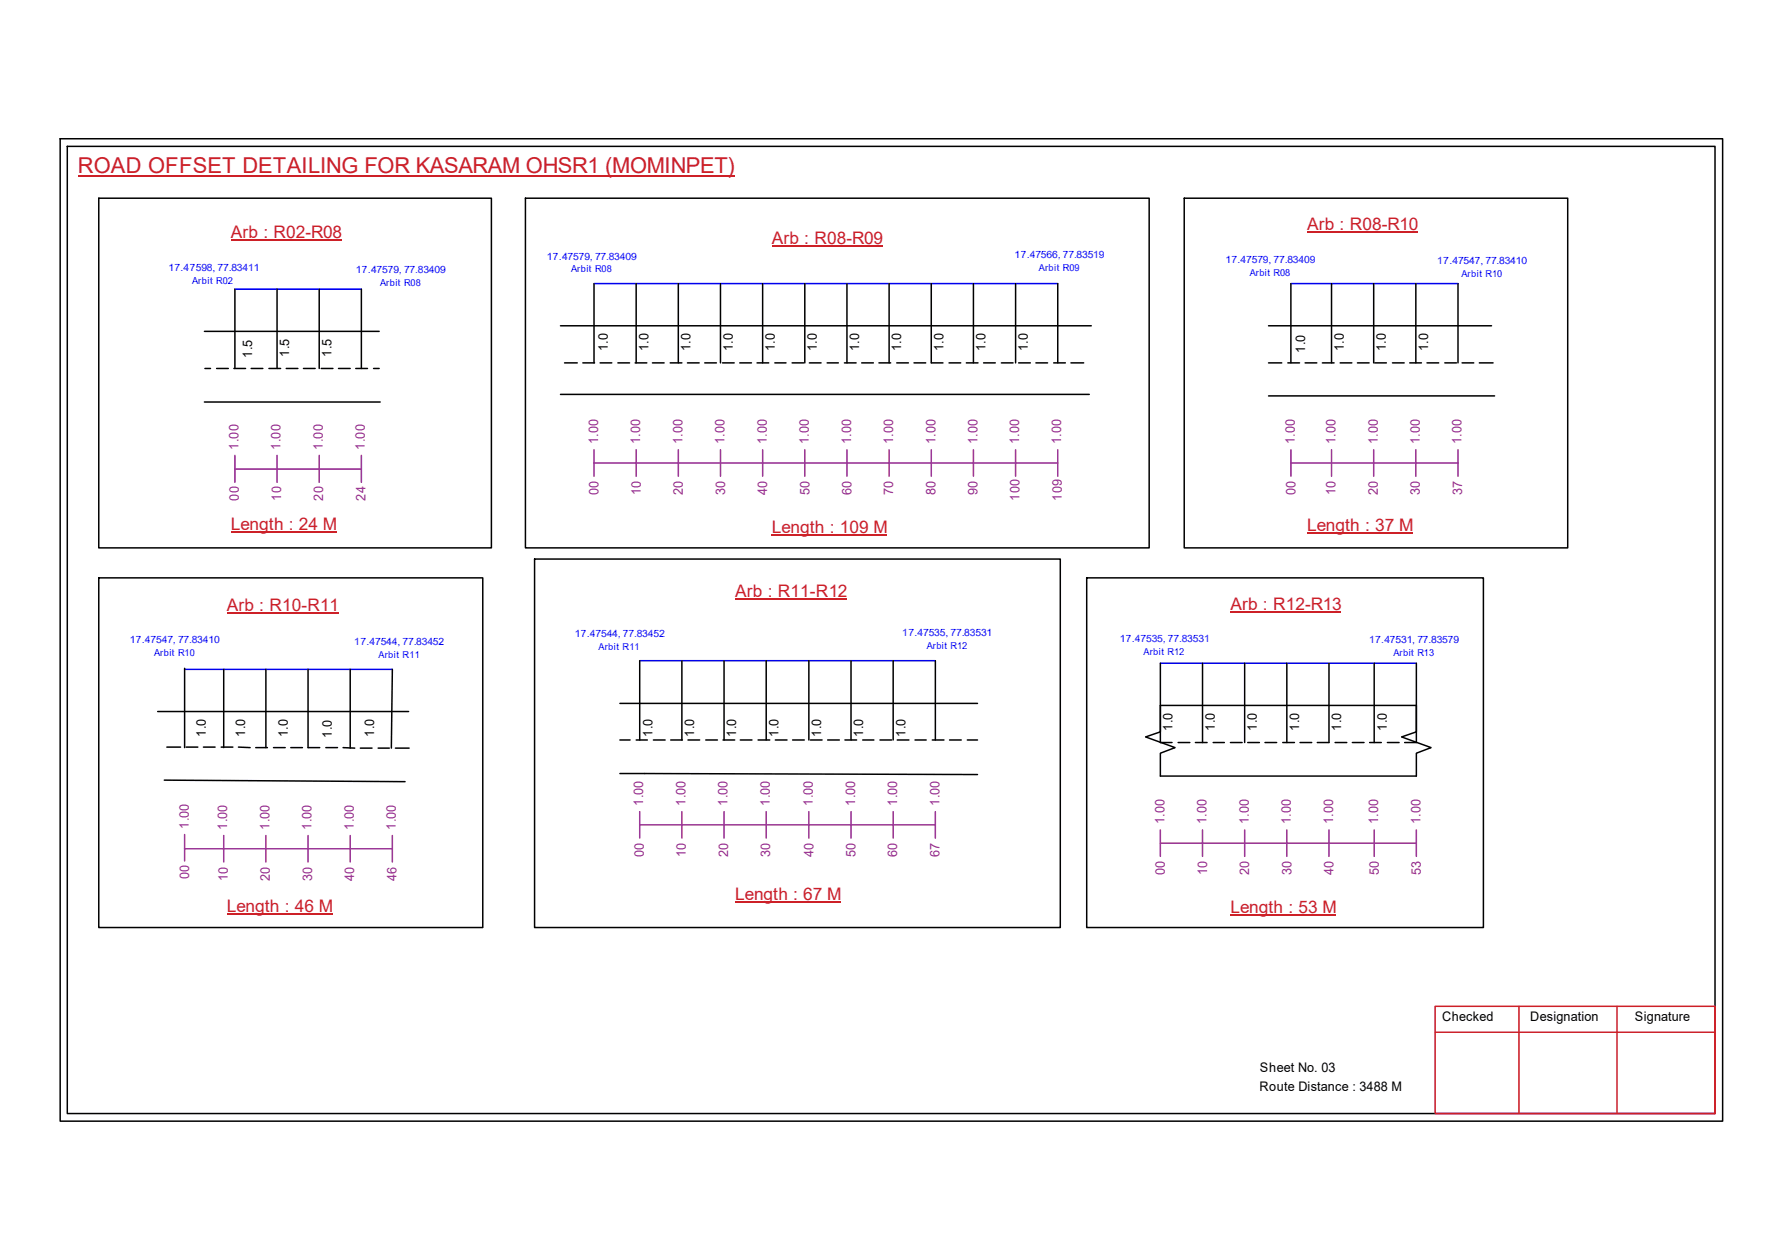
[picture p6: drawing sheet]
<svg xmlns="http://www.w3.org/2000/svg" width="297mm" height="210mm" viewBox="0 0 297 210" stroke-linecap="round" stroke-linejoin="round" font-family="sans-serif">
<g fill="none" stroke="#000" stroke-width=".25">
<path d="M10 23.1h277.1v163.7h-277.1zM11.2 24.4h274.7v161.1h-274.7zM16.5 33h65.4v58.3h-65.4zM87.6 33h104v58.3h-104zM197.4 33h63.9v58.3h-63.9zM34.1 55.2h29.1M39.2 48.2v13.2M46.2 48.2v13.2M53.2 48.2v13.2M60.2 48.2v13.2M93.4 54.3h88.5M99 47.2v13.3"/>
<path d="M106 47.2v13.3M113.1 47.2v13.3M120.1 47.2v13.3M127.1 47.2v13.3M134.2 47.2v13.3M141.2 47.2v13.3M148.2 47.2v13.3M155.2 47.2v13.3h2M162.3 47.2v13.3M169.3 47.2v13.3M176.3 47.2v13.3M211.5 54.3h37.1"/>
<path d="M215.2 47.2v13.3M222 47.2v13.3M229 47.2v13.3M236 47.2v13.3M243 47.2v13.3M34.1 67h29.3M34.2 61.4h.9M36.1 61.4h2M39 61.4h1.9M41.9 61.4h1.9M44.8 61.4h2M47.7 61.4h2"/>
<path d="M50.6 61.4h1.9M53.5 61.4h2M56.4 61.4h2M59.3 61.4h2M62.3 61.4h.9M93.4 65.7h88.2M94.1 60.5h2.1M97.2 60.5h1.9M100 60.5h2M103 60.5h1.9M105.9 60.5h1.9M108.8 60.5h1.9"/>
<path d="M111.7 60.5h2M114.6 60.5h1.9M117.5 60.5h1.9M120.4 60.5h2M123.3 60.5h2M126.2 60.5h1.9M129.2 60.5h1.8M132 60.5h2M134.9 60.5h2M137.9 60.5h1.8M140.8 60.5h1.9M143.6 60.5h2"/>
<path d="M146.5 60.5h2M149.5 60.5h1.9M152.4 60.5h1.9M158.2 60.5h1.9M161.1 60.5h1.9M164 60.5h1.9M166.9 60.5h2M169.8 60.5h1.9M172.7 60.5h1.9M175.6 60.5h2M178.5 60.5h2.1M211.5 60.5h2.2"/>
<path d="M211.5 66h37.6M214.7 60.5h1.9M217.5 60.5h2M220.4 60.5h2M223.4 60.5h1.9M226.3 60.5h1.9M229.1 60.5h2M232.1 60.5h2M235 60.5h1.9M237.9 60.5h1.9M240.8 60.5h2M243.7 60.5h2"/>
<path d="M246.6 60.5h2.3M16.5 96.3h64v58.2h-64zM89.1 93.1h87.6v61.4h-87.6zM181.1 96.3h66.2v58.2h-66.2zM26.3 118.5h41.8M30.8 111.3v13.2M37.3 111.5v13M44.3 111.5v13M51.3 111.5v13h2M58.4 111.5v13.1M65.4 111.5l-.2 13.1M103.3 117.2h59.6"/>
<path d="M106.6 110.1v13.2M113.7 110.1v13.2M120.7 110.1v13.2M127.7 110.1v13.2M134.8 110.1v13.2M141.9 110.1v13.2M148.9 110.1v13.2M155.9 110.1v13.2M193.4 117.5h42.7v4.4l-2.5 .9 4.9 1.7-2.4 1v3.8h-42.7v-3.8l2.5-1-4.9-1.7 2.4-.9zM193.4 110.5v13.2h2M200.4 110.5v13.2M207.5 110.5v13.2"/>
<path d="M214.5 110.5v13.2M221.5 110.5v13.2h-1.9M229.1 110.5v13.2M236.1 110.5v13.2h-2M27.4 130l40.1 .2M27.8 124.5h2.3M31 124.5h2M33.9 124.5h2M36.9 124.5h1.9M39.7 124.5h2M42.6 124.5h2M45.6 124.5h1.9"/>
<path d="M48.5 124.5h1.9M54.3 124.5h2M57.2 124.5l1.9 .1M60.1 124.6h1.9M63 124.6h1.9M65.9 124.6h2.3M103.3 128.9l59.6 .1M103.3 123.3h1.7M106 123.3h1.9M108.9 123.3h2M111.8 123.3h1.9M114.7 123.3h1.9"/>
<path d="M117.6 123.3h2M120.5 123.3h2M123.4 123.3h1.9M126.4 123.3h1.9M129.2 123.3h2M132.1 123.3h2M135.1 123.3h1.9M138 123.3h1.9M140.8 123.3h2M143.8 123.3h1.9M146.7 123.3h1.9M149.6 123.3h1.9"/>
<path d="M152.5 123.3h1.9M155.4 123.3h1.9M158.3 123.3h1.9M161.2 123.3h1.7M196.4 123.7h1.9M199.3 123.7h1.9M202.2 123.7h1.9M205.1 123.7h1.9M208 123.7h1.9M210.9 123.7h1.9M213.8 123.7h2M216.7 123.7h1.9"/>
<path d="M222.5 123.7h2M225.4 123.7h2M228.3 123.7h1.9M231.3 123.7h1.9"/>
</g>
<path d="M239.2 167.6h46.7v17.9h-46.7zM239.2 172h46.7M253.2 167.6v17.9M269.5 167.6v17.9" fill="none" stroke="#cc1f26" stroke-width=".25"/>
<path d="M13 29.3h109.5" fill="none" stroke="#cd2027" stroke-width=".25"/>
<path d="M39.2 48.2h21M99 47.2h77.3M215.2 47.2h27.8M30.8 111.5h34.6M106.6 110.1h49.3M193.4 110.5h42.7" fill="none" stroke="#00f" stroke-width=".25"/>
<g fill="none" stroke="#93278f" stroke-width=".25">
<path d="M39.2 78.1h21M39.2 75.9v4.4M46.2 75.9v4.4M53.2 75.9v4.4M60.2 75.9v4.4M99 77.1h77.3M99 74.9v4.4M106 74.9v4.4M113.1 74.9v4.4M120.1 74.9v4.4M127.1 74.9v4.4M134.2 74.9v4.4"/>
<path d="M141.2 74.9v4.4M148.2 74.9v4.4M155.2 74.9v4.4M162.3 74.9v4.4M169.3 74.9v4.4M176.3 74.9v4.4M215.2 77.1h27.8M215.2 74.9v4.4M222 74.9v4.4M229 74.9v4.4M236 74.9v4.4M243 74.9v4.4"/>
<path d="M30.8 139v4.4M37.3 139.2v4.4M44.3 139.2v4.4M51.3 139.2v4.4M58.4 139.2v4.4M65.4 139.2v4.4M106.6 137.4h49.3M106.6 135.2v4.4M113.7 135.2v4.4M120.7 135.2v4.4M127.7 135.2v4.4M134.8 135.2v4.4"/>
<path d="M141.9 135.2v4.4M148.9 135.2v4.4M155.9 135.2v4.4M193.4 138.3v4.4M200.4 138.3v4.4M207.5 138.3v4.4M214.5 138.3v4.4M221.5 138.3v4.4M229.1 138.3v4.4M236.1 138.3v4.4M30.8 141.4h34.6M193.4 140.5h42.7"/>
</g>
<path d="M217.9 38.6h18.4M38.5 40h18.4M128.6 41.1h18.5M38.5 88.6h17.6M122.6 99.8h18.6M128.6 89.1h19.3M217.9 88.7h17.6M37.8 102.2h18.6M205.1 102h18.5M37.8 152.3h17.6M122.6 150.2h17.6M205.1 152.4h17.6" fill="none" stroke="#cd2027" stroke-width=".17"/>
<text font-size="3.6" fill="#cd2027" x="13" y="28.9">ROAD OFFSET DETAILING FOR KASARAM OHSR1 (MOMINPET)</text>
<g font-size="2.9" fill="#cd2027">
<text x="38.5" y="39.7">Arb : R02-R08</text>
<text x="128.6" y="40.7">Arb : R08-R09</text>
<text x="217.9" y="38.3">Arb : R08-R10</text>
<text x="38.5" y="88.3">Length : 24 M</text>
<text x="128.6" y="88.7">Length : 109 M</text>
<text x="217.9" y="88.4">Length : 37 M</text>
<text x="37.8" y="101.9">Arb : R10-R11</text>
<text x="122.6" y="99.5">Arb : R11-R12</text>
<text x="205.1" y="101.7">Arb : R12-R13</text>
<text x="122.6" y="149.9">Length : 67 M</text>
<text x="37.8" y="152">Length : 46 M</text>
<text x="205.1" y="152.1">Length : 53 M</text>
</g>
<g font-size="2.2">
<text x="42" y="59.6" transform="rotate(-90 42 59.6)">1.5</text>
<text x="48.2" y="59.4" transform="rotate(-90 48.2 59.4)">1.5</text>
<text x="55.2" y="59.4" transform="rotate(-90 55.2 59.4)">1.5</text>
<text x="101.3" y="58.5" transform="rotate(-90 101.3 58.5)">1.0</text>
<text x="108.1" y="58.5" transform="rotate(-90 108.1 58.5)">1.0</text>
<text x="115.1" y="58.5" transform="rotate(-90 115.1 58.5)">1.0</text>
<text x="122.1" y="58.5" transform="rotate(-90 122.1 58.5)">1.0</text>
<text x="129.2" y="58.5" transform="rotate(-90 129.2 58.5)">1.0</text>
<text x="136.2" y="58.5" transform="rotate(-90 136.2 58.5)">1.0</text>
<text x="143.2" y="58.5" transform="rotate(-90 143.2 58.5)">1.0</text>
<text x="150.2" y="58.5" transform="rotate(-90 150.2 58.5)">1.0</text>
<text x="157.3" y="58.5" transform="rotate(-90 157.3 58.5)">1.0</text>
<text x="164.3" y="58.5" transform="rotate(-90 164.3 58.5)">1.0</text>
<text x="171.3" y="58.5" transform="rotate(-90 171.3 58.5)">1.0</text>
<text x="217.5" y="58.8" transform="rotate(-90 217.5 58.8)">1.0</text>
<text x="224" y="58.5" transform="rotate(-90 224 58.5)">1.0</text>
<text x="231" y="58.5" transform="rotate(-90 231 58.5)">1.0</text>
<text x="238" y="58.5" transform="rotate(-90 238 58.5)">1.0</text>
<text x="34.3" y="122.8" transform="rotate(-90 34.3 122.8)">1.0</text>
<text x="40.8" y="122.8" transform="rotate(-90 40.8 122.8)">1.0</text>
<text x="48" y="122.9" transform="rotate(-90 48 122.9)">1.0</text>
<text x="55.3" y="122.9" transform="rotate(-90 55.3 122.9)">1.0</text>
<text x="62.4" y="122.8" transform="rotate(-90 62.4 122.8)">1.0</text>
<text x="108.8" y="122.8" transform="rotate(-90 108.8 122.8)">1.0</text>
<text x="115.7" y="122.8" transform="rotate(-90 115.7 122.8)">1.0</text>
<text x="122.7" y="122.8" transform="rotate(-90 122.7 122.8)">1.0</text>
<text x="129.7" y="122.8" transform="rotate(-90 129.7 122.8)">1.0</text>
<text x="136.9" y="122.8" transform="rotate(-90 136.9 122.8)">1.0</text>
<text x="143.9" y="122.8" transform="rotate(-90 143.9 122.8)">1.0</text>
<text x="150.9" y="122.8" transform="rotate(-90 150.9 122.8)">1.0</text>
<text x="195.4" y="121.8" transform="rotate(-90 195.4 121.8)">1.0</text>
<text x="202.5" y="121.8" transform="rotate(-90 202.5 121.8)">1.0</text>
<text x="209.5" y="121.8" transform="rotate(-90 209.5 121.8)">1.0</text>
<text x="216.5" y="121.8" transform="rotate(-90 216.5 121.8)">1.0</text>
<text x="223.6" y="121.8" transform="rotate(-90 223.6 121.8)">1.0</text>
<text x="231.2" y="121.8" transform="rotate(-90 231.2 121.8)">1.0</text>
<text x="240.4" y="170.1">Checked</text>
<text x="255.1" y="170.1">Designation</text>
<text x="272.5" y="170.1">Signature</text>
<text x="210" y="178.6">Sheet No. 03</text>
<text x="209.9" y="181.7">Route Distance : 3488 M</text>
</g>
<g font-size="2.2" fill="#93278f">
<text x="39.7" y="74.9" transform="rotate(-90 39.7 74.9)">1.00</text>
<text x="46.8" y="74.9" transform="rotate(-90 46.8 74.9)">1.00</text>
<text x="53.8" y="74.9" transform="rotate(-90 53.8 74.9)">1.00</text>
<text x="60.8" y="74.9" transform="rotate(-90 60.8 74.9)">1.00</text>
<text x="99.7" y="74" transform="rotate(-90 99.7 74)">1.00</text>
<text x="106.7" y="74" transform="rotate(-90 106.7 74)">1.00</text>
<text x="113.7" y="74" transform="rotate(-90 113.7 74)">1.00</text>
<text x="120.8" y="74" transform="rotate(-90 120.8 74)">1.00</text>
<text x="127.8" y="74" transform="rotate(-90 127.8 74)">1.00</text>
<text x="134.8" y="74" transform="rotate(-90 134.8 74)">1.00</text>
<text x="141.9" y="74" transform="rotate(-90 141.9 74)">1.00</text>
<text x="148.9" y="74" transform="rotate(-90 148.9 74)">1.00</text>
<text x="155.9" y="74" transform="rotate(-90 155.9 74)">1.00</text>
<text x="162.9" y="74" transform="rotate(-90 162.9 74)">1.00</text>
<text x="169.9" y="74" transform="rotate(-90 169.9 74)">1.00</text>
<text x="176.9" y="74" transform="rotate(-90 176.9 74)">1.00</text>
<text x="215.9" y="74" transform="rotate(-90 215.9 74)">1.00</text>
<text x="222.6" y="74" transform="rotate(-90 222.6 74)">1.00</text>
<text x="229.7" y="74" transform="rotate(-90 229.7 74)">1.00</text>
<text x="236.7" y="74" transform="rotate(-90 236.7 74)">1.00</text>
<text x="243.6" y="74" transform="rotate(-90 243.6 74)">1.00</text>
<text x="39.8" y="83.4" transform="rotate(-90 39.8 83.4)">00</text>
<text x="46.9" y="83.4" transform="rotate(-90 46.9 83.4)">10</text>
<text x="53.9" y="83.4" transform="rotate(-90 53.9 83.4)">20</text>
<text x="60.9" y="83.4" transform="rotate(-90 60.9 83.4)">24</text>
<text x="99.8" y="82.5" transform="rotate(-90 99.8 82.5)">00</text>
<text x="106.8" y="82.5" transform="rotate(-90 106.8 82.5)">10</text>
<text x="113.8" y="82.5" transform="rotate(-90 113.8 82.5)">20</text>
<text x="120.9" y="82.5" transform="rotate(-90 120.9 82.5)">30</text>
<text x="127.9" y="82.5" transform="rotate(-90 127.9 82.5)">40</text>
<text x="134.9" y="82.5" transform="rotate(-90 134.9 82.5)">50</text>
<text x="141.9" y="82.5" transform="rotate(-90 141.9 82.5)">60</text>
<text x="148.9" y="82.5" transform="rotate(-90 148.9 82.5)">70</text>
<text x="155.9" y="82.5" transform="rotate(-90 155.9 82.5)">80</text>
<text x="162.9" y="82.5" transform="rotate(-90 162.9 82.5)">90</text>
<text x="170" y="83.5" transform="rotate(-90 170 83.5)">100</text>
<text x="177" y="83.5" transform="rotate(-90 177 83.5)">109</text>
<text x="215.9" y="82.5" transform="rotate(-90 215.9 82.5)">00</text>
<text x="222.6" y="82.5" transform="rotate(-90 222.6 82.5)">10</text>
<text x="229.7" y="82.5" transform="rotate(-90 229.7 82.5)">20</text>
<text x="236.7" y="82.5" transform="rotate(-90 236.7 82.5)">30</text>
<text x="243.7" y="82.5" transform="rotate(-90 243.7 82.5)">37</text>
<text x="107.2" y="134.3" transform="rotate(-90 107.2 134.3)">1.00</text>
<text x="114.3" y="134.3" transform="rotate(-90 114.3 134.3)">1.00</text>
<text x="121.3" y="134.3" transform="rotate(-90 121.3 134.3)">1.00</text>
<text x="128.3" y="134.3" transform="rotate(-90 128.3 134.3)">1.00</text>
<text x="135.5" y="134.3" transform="rotate(-90 135.5 134.3)">1.00</text>
<text x="142.5" y="134.3" transform="rotate(-90 142.5 134.3)">1.00</text>
<text x="149.6" y="134.3" transform="rotate(-90 149.6 134.3)">1.00</text>
<text x="156.6" y="134.3" transform="rotate(-90 156.6 134.3)">1.00</text>
<text x="194.1" y="137.3" transform="rotate(-90 194.1 137.3)">1.00</text>
<text x="201.1" y="137.3" transform="rotate(-90 201.1 137.3)">1.00</text>
<text x="208.1" y="137.3" transform="rotate(-90 208.1 137.3)">1.00</text>
<text x="215.2" y="137.3" transform="rotate(-90 215.2 137.3)">1.00</text>
<text x="222.2" y="137.3" transform="rotate(-90 222.2 137.3)">1.00</text>
<text x="229.7" y="137.3" transform="rotate(-90 229.7 137.3)">1.00</text>
<text x="236.8" y="137.3" transform="rotate(-90 236.8 137.3)">1.00</text>
<text x="31.5" y="138.1" transform="rotate(-90 31.5 138.1)">1.00</text>
<text x="37.9" y="138.3" transform="rotate(-90 37.9 138.3)">1.00</text>
<text x="44.9" y="138.3" transform="rotate(-90 44.9 138.3)">1.00</text>
<text x="51.9" y="138.3" transform="rotate(-90 51.9 138.3)">1.00</text>
<text x="59" y="138.3" transform="rotate(-90 59 138.3)">1.00</text>
<text x="66" y="138.3" transform="rotate(-90 66 138.3)">1.00</text>
<text x="107.3" y="142.7" transform="rotate(-90 107.3 142.7)">00</text>
<text x="114.3" y="142.7" transform="rotate(-90 114.3 142.7)">10</text>
<text x="121.4" y="142.7" transform="rotate(-90 121.4 142.7)">20</text>
<text x="128.4" y="142.7" transform="rotate(-90 128.4 142.7)">30</text>
<text x="135.6" y="142.7" transform="rotate(-90 135.6 142.7)">40</text>
<text x="142.6" y="142.7" transform="rotate(-90 142.6 142.7)">50</text>
<text x="149.6" y="142.7" transform="rotate(-90 149.6 142.7)">60</text>
<text x="156.6" y="142.7" transform="rotate(-90 156.6 142.7)">67</text>
<text x="31.5" y="146.5" transform="rotate(-90 31.5 146.5)">00</text>
<text x="38" y="146.7" transform="rotate(-90 38 146.7)">10</text>
<text x="45" y="146.7" transform="rotate(-90 45 146.7)">20</text>
<text x="52" y="146.7" transform="rotate(-90 52 146.7)">30</text>
<text x="59.1" y="146.7" transform="rotate(-90 59.1 146.7)">40</text>
<text x="66.1" y="146.7" transform="rotate(-90 66.1 146.7)">46</text>
<text x="194.2" y="145.7" transform="rotate(-90 194.2 145.7)">00</text>
<text x="201.2" y="145.7" transform="rotate(-90 201.2 145.7)">10</text>
<text x="208.2" y="145.7" transform="rotate(-90 208.2 145.7)">20</text>
<text x="215.3" y="145.7" transform="rotate(-90 215.3 145.7)">30</text>
<text x="222.3" y="145.7" transform="rotate(-90 222.3 145.7)">40</text>
<text x="229.8" y="145.7" transform="rotate(-90 229.8 145.7)">50</text>
<text x="236.9" y="145.7" transform="rotate(-90 236.9 145.7)">53</text>
</g>
<g font-size="1.7" fill="#00f">
<text x="28.1" y="45.1">17.47598, 77.83411</text>
<text x="59.3" y="45.6">17.47579, 77.83409</text>
<text x="91.1" y="43.3">17.47579, 77.83409</text>
<text x="169.1" y="43">17.47566, 77.83519</text>
<text x="204.3" y="43.8">17.47579, 77.83409</text>
<text x="239.6" y="44">17.47547, 77.83410</text>
<text x="21.6" y="107.1">17.47547, 77.83410</text>
<text x="59.1" y="107.4">17.47544, 77.83452</text>
<text x="95.8" y="106.2">17.47544, 77.83452</text>
<text x="150.4" y="106">17.47535, 77.83531</text>
<text x="186.6" y="106.9">17.47535, 77.83531</text>
<text x="228.2" y="107.1">17.47531, 77.83579</text>
</g>
<g font-size="1.6" fill="#00f">
<text x="32" y="47.2">Arbit R02</text>
<text x="63.4" y="47.7">Arbit R08</text>
<text x="95.2" y="45.4">Arbit R08</text>
<text x="173.2" y="45.1">Arbit R09</text>
<text x="208.3" y="46">Arbit R08</text>
<text x="243.6" y="46.1">Arbit R10</text>
<text x="25.7" y="109.2">Arbit R10</text>
<text x="63.1" y="109.6">Arbit R11</text>
<text x="99.8" y="108.3">Arbit R11</text>
<text x="154.5" y="108.1">Arbit R12</text>
<text x="190.6" y="109.1">Arbit R12</text>
<text x="232.3" y="109.2">Arbit R13</text>
</g>
</svg>
